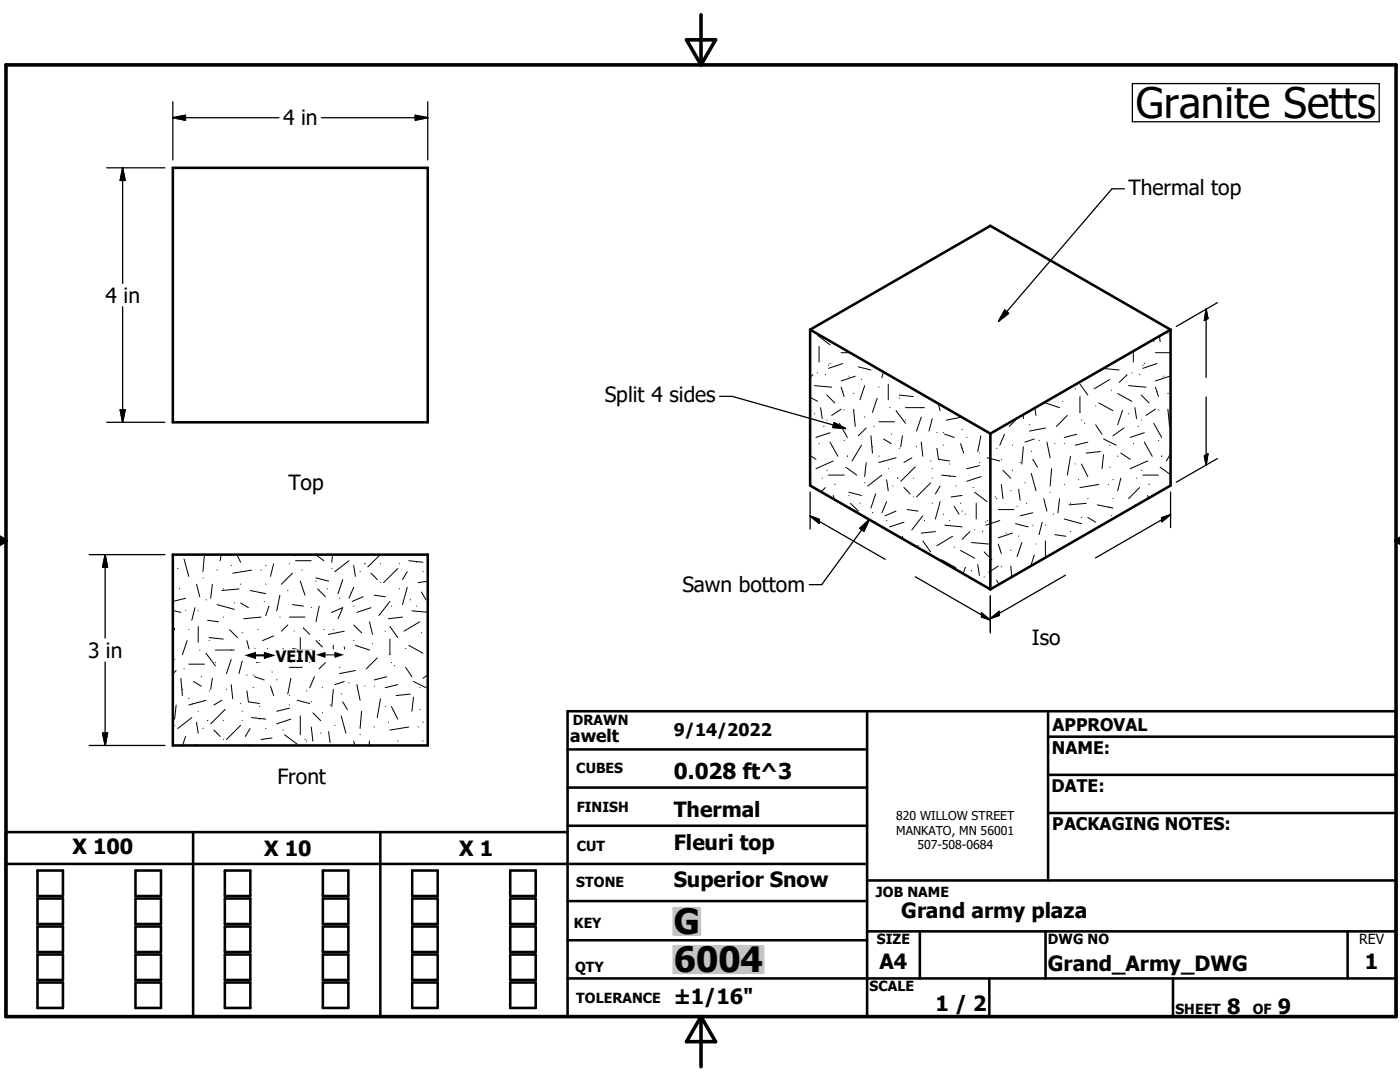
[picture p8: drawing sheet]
<svg xmlns="http://www.w3.org/2000/svg" width="279mm" height="216mm" viewBox="0 0 279 216" stroke-linecap="round" stroke-linejoin="round" font-family="sans-serif">
<g fill="none" stroke="#000" stroke-width=".51">
<path d="M34.5 33.5h50.9v50.8h-50.9zM161.7 65.8v31.1l35.9 20.7M161.7 65.8l35.9 20.7M161.7 65.8l35.9-20.7 36 20.7M233.6 65.8v31.1l-36 20.7M233.6 65.8l-36 20.7M197.6 86.5v31.1M34.5 110.7h50.9v38h-50.9zM113.3 149.5h59.7M113.3 157.2h59.7M173 141.9v61M209.2 147h69.4"/>
<path d="M209.2 154.6h69.4M209.2 141.9v33.8M1.2 172.4h171.8M7.5 173.7h5.1v5.1h-5.1zM7.5 179.3h5.1v5.1h-5.1zM27 173.7h5.1v5.1h-5.1zM27 179.3h5.1v5.1h-5.1zM38.5 166v36.9M44.9 173.7h5.1v5.1h-5.1zM44.9 179.3h5.1v5.1h-5.1zM64.4 173.7h5.1v5.1h-5.1zM64.4 179.3h5.1v5.1h-5.1z"/>
<path d="M75.9 166v36.9M82.3 173.7h5.1v5.1h-5.1zM82.3 179.3h5.1v5.1h-5.1zM101.8 173.7h5.1v5.1h-5.1zM101.8 179.3h5.1v5.1h-5.1zM113.3 166h-112.1v36.9h277.4v-61h-165.3v61M113.3 179.8h59.7M113.3 164.8h59.7M173 175.7h105.6M209.2 162.2h69.4M7.5 184.9h5.1v5.1h-5.1zM7.5 190.5h5.1v5h-5.1z"/>
<path d="M7.5 196h5.1v5.1h-5.1zM27 190.5h5.1v5h-5.1zM27 196h5.1v5.1h-5.1zM27 184.9h5.1v5.1h-5.1zM44.9 190.5h5.1v5h-5.1zM44.9 196h5.1v5.1h-5.1zM44.9 184.9h5.1v5.1h-5.1zM64.4 190.5h5.1v5h-5.1zM64.4 196h5.1v5.1h-5.1zM64.4 184.9h5.1v5.1h-5.1zM82.3 190.5h5.1v5h-5.1zM82.3 196h5.1v5.1h-5.1z"/>
<path d="M82.3 184.9h5.1v5.1h-5.1zM101.8 190.5h5.1v5h-5.1zM101.8 196h5.1v5.1h-5.1zM101.8 184.9h5.1v5.1h-5.1zM113.3 187.6h59.7M113.3 195.2h165.3M173 185.8h105.6M183.6 185.8v9.4M197.4 195.2v7.7M208.7 185.8v9.4M234.1 195.2v7.7M268.9 185.8v9.4"/>
</g>
<g fill="none" stroke="#000" stroke-width=".2">
<path d="M161.7 79.3l1.5 .8M162.2 74.8l-.5 .5M162.5 77l3.5 .3M163.2 66.9l2.4 1.9M163.2 74.4h.1M163.5 69.1v3.2M164.8 74.7l-.1 .1M165 78.8l1.6 1.6M165.4 72.8l-.1 .1M165.7 72.5l-.1 .1M167.9 70.4h1.7M167.9 77.3l.6 1.8"/>
<path d="M168.2 72.6l-2.9 .9M168.2 78.2h.1M169.5 75l-.1 .1M170.4 78.5h.1M170.7 75.1l-2.8 .9M171.3 73.2l2.5 .6M172 75.7h-.1M172.6 77l-1 2.8M174.8 73.5h.1M175.1 79.5l-1 2.8M175.4 77.2v.1M176.3 74.2l-.3 1.2"/>
<path d="M177.3 76.6v3.2M179.5 78.8l2.8 .3M179.5 79.4v.1M212.1 78.2h.1M214.6 77.5v.1M215.5 76.6l1.6 2.2M215.5 79.1l.1 3.1M220.2 73.5l3.2 .3M221.5 75.7l-3.1 1.9M221.8 77.9h.1M223.1 78.5l2.8 1.6M224.9 74.8l-1.5 1.5"/>
<path d="M225.2 77l3.5 .3M225.9 74.4h.1M226.2 70.1v2.2M227.5 74.7l-.1 .1M227.8 78.8l1.5 1.6M228.1 72.8v.1M228.4 68.8h.1M228.4 72.5v.1M230.3 68.1v.1M230.6 70.4h3M230.6 77.3l.6 1.8M230.9 72.6l-2.8 .9"/>
<path d="M230.9 78.2h.1M231.4 67.1l.1 1.1M232.2 75l-.1 .1M233.1 78.5h.1M233.1 66.6h.1M233.4 75.1l-2.8 .9M161.7 90.9l1.1 .8M162.6 82.5l-.1 .1M163.5 88.5h.1M163.8 81.3l.3 2.2M164.1 95.4h.1M164.4 85.1h.1"/>
<path d="M164.7 97.3l-.8 .8M165.1 93.8l-.1 .1M165.1 83.8h-.1M165.3 94.8h3.2M165.6 86.3l-2.8 1M165.6 88.2l1.6 2.8M166.3 98.9l.3 .8M166.3 92l-3.5 1.5M166.6 96.6v.1M167.5 84.5l1.6 2.8M167.9 81.6l-1.9 1.3M168.5 81.8h-.1"/>
<path d="M168.5 87.9h.1M168.8 93.2l2.2 1.6M169.1 91h.1M169.4 98.2l2.5 .7M169.5 98.8l-.1 .1M170.4 81.6l.3 3.5M171.9 88.8l-1.9 3.2M172.6 96.3h.1M172.6 83.2h.1M172.9 92.3l-.3 2.8M172.9 85.4l-1.6 1.6M173.8 87l.3 3.4"/>
<path d="M174.2 89.1l-.1 .1M174.5 85.1h-.1M174.8 98.6l-1 2.8M175.4 84.2h3.1M175.4 91h.1M176 94.8l-2.8 2.2M176.2 92v.1M176.3 87.6l1.6 .9M176.9 95.7l.4 2.2M177.3 93.5h.1M177.6 81.3h.1M177.9 86.6v.1"/>
<path d="M178.2 97h.1M178.8 82l1.9 2.5M178.8 91.3l-3.4 1M179.2 95.4h.1M179.5 89.4v.1M180.1 87l-.3 2.2M180.4 97.3l1.2 1.3M180.7 81.3h3.8M180.8 83.8h-.1M182 91.3l-1.6 1M182.3 95.4h.1M182.3 99.1v.1"/>
<path d="M182.6 93.2l-2.8 2.8M182.9 89.1v.1M183.9 83.2l-1 2.8M183.9 88.2l.3 2.8M183.9 81.3h.1M185.7 96.3l-2.8 2.9M185.8 91.9l-.1 .1M186 83.5l-.6 2.5M186.1 95.4h-.1M186.1 93.5h-.1M187 89.5l.3 2.2 2.2 .3M187 86.3h.1"/>
<path d="M187.2 80.5l.4 1.5M187.6 97l-.9 1.6M187.9 94.8l2.9 .3M188.3 88.8h-.1M188.3 86.3h-.1M188.6 86.6l1.8 .7M189.5 92.6h.1M189.5 95.1h.1M190.8 97h.1M191.4 83.2h.1M191.7 88.5l.6 1.9M191.9 83.2l-3 .6"/>
<path d="M192 98.9l-2.2 .3M192.1 89.4l-.1 .1M192.1 85.7h-.1M193 87.2l-.1 .1M194.2 97.3h.1M194.5 98.2l2.5 1.9M195.5 92.9l-2.6 .6M195.5 90.4h.1M195.5 92.3h.1M195.8 95.1l-2.9 .9M195.8 87l-.7 3.1M197 91.3l2.5 .7"/>
<path d="M198.6 99.1v.1M198.9 99.4v.1M198.9 89.4v.1M199.8 96.7l.4 2.8M199.9 91.6l-.1 .1M200.2 93.9l1.5 1.5M200.5 86.7l-1 2.1M201.8 97.9h-.1M202.1 88.8h-.1M202.1 93.8l-.1 .1M202.7 83.8l-1.3 1.3M203.3 97.6l.3 2.2"/>
<path d="M203.6 92.3h.1M204.2 89.2l-.3 3.4M204.2 82.7v.8M204.6 96.3h-.1M205.5 84.7v.1M205.8 94.5l1 3.4M205.8 90.1h.1M206.1 91.7l1 1.5M206.4 87.6l-1.9 .6M206.5 81.4l.3 1.5M207.4 87.9h.1M208.3 99.5l.6 2.5"/>
<path d="M208.6 80.4l2.9 .9M208.6 85.4l-3.1 .6M208.9 88.2l.7 3.1M209.6 98.2h.1M209.9 93.5l-.3 3.5M210.5 88.5h.1M211.5 99.5l-.4 2.8M212.1 80v.1M212.4 88.5h.1M212.4 96.6v.1M213 82.9l-2.2 2.2M213.6 91l-.6 3.8"/>
<path d="M214.6 92.6h.1M214.9 86.7l-2.5 .6M215.2 95.7h.1M215.8 92.6l1.3 2.5M215.9 83.8h-.1M216.5 84.4v.1M217.1 88.2l-2.5 .6M217.1 99.4v.1M218.7 84.8l1.2 1.9M218.7 81h.1M219.3 96.7l-3.8 .6M219.3 80.4l2.8 1.6"/>
<path d="M219.6 90.1l-2.8 .3M220.2 90.7l-.3 2.8M220.2 87.6l2.6 1.2M221.2 96.6v.1M221.5 93.2h.1M221.5 88.8h.1M222.1 95.7h.1M222.1 99.4v.1M223.1 91h.1M223.7 95.4l-.6 2.5M223.7 90.4l1.8 1.3M224 81.9l-.9 2.9"/>
<path d="M224.3 85.4l-2.2 1.6M225.3 82.5l-.1 .1M226.2 88.5h.1M226.5 81.3l.3 2.2M226.8 95.4h.1M227.2 85.1h-.1M227.4 97.3l-2.2 2.2M227.8 93.8v.1M227.8 83.8h.1M228.1 94.8h3.1M228.4 86.3l-2.9 1M228.4 88.2l1.6 2.8"/>
<path d="M229 98.9l.2 .5M229 92l-3.5 1.5M229.4 96.6l-.1 .1M230.3 84.5l1.5 2.8M230.6 81.6l-1.9 1.3M231.2 81.8h.1M231.2 87.9h.1M231.5 93.2l2.1 1.5M231.9 91h-.1M233.1 81.6l.3 3.5M233.6 90.6l-.8 1.4M34.5 116.7v.2"/>
<path d="M35.5 113.4h.1M35.8 117.5h.1M36.7 111.6l1 3.4M37 119.4l-2.5 .6M39.2 116.6l.7 2.5M40.5 115.3h.1M40.8 110.7l-.3 3.4M41.2 119.7h-.1M42.4 116.6l-.4 2.8M43.3 113.7v.1M44.1 110.7l-.2 1.2M44.6 117.5h.1"/>
<path d="M46.2 112.8h-.1M47.3 110.7l.7 1.5M47.7 117.5l-3.4 .3M48.1 116.5l-.1 .1M49.9 117.8l3.1 .7M50.2 113.8l-3.8 .6M52.1 113.7v.1M52.2 118.2v.1M52.8 120h-.1M53.1 112.8h-.1M53.1 116.5l-.1 .1M54.6 112.5l-.6 2.5"/>
<path d="M55.9 118.8l-.7 3.1M57.5 117.8h-.1M57.8 112.5h-.1M58.4 114.4l-2.2 2.2M58.7 110.9h.1M59 111.9h3.1M59.9 115.9l1 2.9M60.3 113.7l-.1 .1M63 110.7l1.6 1.2M63.1 115.3l2.5 .6M63.1 115.9h.1M63.4 117.5l1.5 1.6"/>
<path d="M65.3 117.5h.1M66.2 113.4h.1M66.4 110.7l-.2 1.5M67.8 119.4h.1M68.4 115.6l-.9 2.9M69.6 111.9l-2.8 2.2M70.2 118.3h-.1M70.6 117.2l-1 2.2M70.6 112.8l.3 2.2M71.9 114v.1M72.5 119.1l-2.2 .9M72.8 112.5h.1"/>
<path d="M74 114.4l1.3 1.2M74.7 118.8l2.2 .3M75.9 110.7l-2.5 2.4M76 112.5h-.1M76 116.2l-.1 .1M79.4 113.4l-2.8 2.9M79.7 112.5h.1M79.7 117.5h.1M81.3 117.2l-1 3.4M81.3 114.1l-1 1.5M81.6 111.9l2.8 .3M81.9 119.7h.1"/>
<path d="M83.2 112.2h.1M84.1 118.1l.9 1.6M84.4 114v.1M85.4 117.5h-.1M85.4 116l-1.9 .3M169.7 100.4l1.6 1.6M171.6 100.4h.1M174.2 102.3h-.1M174.5 104.3l.3-.1-.1 .2M176.5 101.2h.1M176.9 100.1l-.9 2.2M177 103.8l-.1 .1"/>
<path d="M178.8 102l-2.2 .9M180.1 107l.1 .6M180.4 104.2l-2.8 .9M181 101.7l2.2 .3M183.2 108.8v.1M184.2 102.9l-2.2 2.8M184.2 107.9l1.5 2.2M184.5 103.8v.1M186.1 100.4h-.1M186.7 106.1l-2.8 .3M187.6 100.1l-.9 3.5M187.9 111.7l2.9 1.6"/>
<path d="M188.3 102.6h-.1M188.6 104.8l3.4 .3M189.5 103.8v.1M190.1 107l-3.1 1.9M190.4 101l1 1.6M190.5 109.2h-.1M191.7 109.8l2.8 1.6M191.7 100.4h.1M192.1 102h-.1M192.7 113.2l-.5 1.3M192.7 102.6h-.1M193.6 106.1l-1.6 1.5"/>
<path d="M193.9 108.3l3.4 .3M193.9 113.8v.1M194.5 105.7h.1M194.8 100.4v3.2M195.1 112.6l.4 2.2M195.8 116.4h.1M196.1 106v.1M196.4 110.1l1.6 1.6M196.4 115.1h.1M196.8 104.1l-.1 .1M197.1 103.8l-.1 .1M198.9 115.8l.5 .8"/>
<path d="M199.2 113l-1.9 1.2M199.2 101.7h3.2M199.2 108.6l.6 1.8M199.5 103.9l-2.8 .9M199.6 109.5h-.1M199.8 113.1h.1M200.8 106.4h.1M201.7 113l.2 2.1M201.8 109.8h-.1M202 106.4l-2.8 .9M202.7 104.5l2.5 .6M203 101h.1"/>
<path d="M203.3 107h.1M203.9 108.3l-.9 2.8M204.9 100.4h.1M206.1 102.3l-2.5 .6M206.1 104.8h.1M206.4 110.8l-.7 2.2M206.8 108.5v.1M208 104.2l-.6 2.5M208.6 107.9v3.2M208.7 104.8h-.1M210.2 102.6h.1M210.5 106.7l2.2 .3"/>
<path d="M212.4 103.6l3.4 .9M213.7 106l-.1 .1M213.7 100.4h-.1M215.9 103.2l-.1 .1M216.8 100.4l-3.5 .3M217.1 103.3l1.6 .9M219 100.7l3.1 .7M221.3 101.2h.1M221.8 102.9h.1M224.9 101.7v.2M226.5 100.7h.1M34.5 121.8l1.6 .4"/>
<path d="M34.8 125.3l-.3 1.1M34.9 131.6h-.1M35.2 133.8l-.7 .7M36.1 135.3l.3 3.5M36.5 137.5l-.1 .1M36.8 133.4l-.1 .1M37.1 121.9h-.1M37.3 127.8l-.9 2.8M37.7 132.5h3.1M37.7 139.4h.1M37.7 125.6h.1M38.6 136l1.6 .9"/>
<path d="M38.9 121.3l-.6 2.5M39.6 125v3.2M39.6 121.9h.1M39.9 129.7h.1M40.2 135h.1M41.1 130.3l1.9 2.6M41.1 139.7l-3.4 1M41.4 123.8l2.2 .3M41.7 127.2l2.9 .3M41.8 137.8l-.1 .1M41.8 127.8h-.1M42.4 135.3l-.4 2.3"/>
<path d="M43 129.7h3.8M43 132.2h.1M43.3 120.6l3.5 1M44.3 139.7l-1.6 1M44.6 123.1h.1M45.2 137.5v.1M45.8 125.6l1.6 1.6M46.1 131.6l-.9 2.8M46.1 136.6l.3 2.8M46.2 129.7h-.1M46.8 120.3h.1M48 120.3l1.6 1"/>
<path d="M48.3 131.9l-.6 2.5M48.4 126.2l-.1 .1M49.3 127.8l.6 2.5M49.3 137.9l.3 2.1 2.2 .4M49.3 134.7h.1M50.6 137.2h-.1M50.6 134.7h-.1M50.9 129.4h-.1M50.9 135l1.8 .7M51.5 125.6h.1M52.1 123.1l-3.5 .4M53.4 129.4h-.1"/>
<path d="M53.7 120.9l-.7 1.9M53.7 131.6h.1M54 136.9l.6 1.9M54.3 131.6l-3.1 .6M54.3 137.8v.1M54.3 134.1h.1M54.6 126.9l-2.2 .9M55.3 135.6l-.1 .1M55.9 123.1h.1M56.5 129.4v2.5M57.4 124.7l-1.2 1.2M57.7 123.1h3.2"/>
<path d="M57.8 138.8h-.1M58 135.3l-.6 3.2M58.1 132.2h-.1M58.4 120.6l2.2 .3M58.4 129.4l1.5 .3M58.4 133.1v.1M58.4 130.6h.1M58.7 125.9h.1M59.3 139.7l2.5 .7M59.9 129.7h2.5M59.9 127.2v2.5M59.9 129.7l.3 1.6"/>
<path d="M60.3 133.1l-2.6 .1M60.6 125.3l1.2 1.3M61.2 137.8v.1M61.9 132.2h-.1M62.2 121.2l-.1 .1M62.8 135l-1 2.2M63.1 127.8l1.2 1.3M63.1 130.3h.1M63.7 120.9l-.6 3.2M63.7 127.8h.1M63.7 128.4v.1M63.7 131.6h.1"/>
<path d="M64.4 137.2h-.1M64.7 125.6h-.1M64.9 132.2l-1.2 1.3M66.2 122.2l2.2-.9-.9 2.2M66.5 137.6l-.3 3.4M66.5 128.8v3.1M66.5 125.6h.1M67.8 133.1v.1M68.1 138.4v.1M68.7 125.9l-3.1 .7M68.7 129.1l.3 2.2M68.7 136l-1.9 .6"/>
<path d="M69.7 136.3h-.1M70.6 124.7l1.6 1.6M70.6 120.9h.1M70.6 127.8h.1M70.9 128.8l2.8 .9M70.9 133.8l-3.1 .6M71.2 136.6l.7 3.1M72.8 136.9h.1M73.7 124.1l.7 2.5M74 121.3l-2.8 .9M74.4 128.4v.1M74.7 136.9h.1"/>
<path d="M75.3 131.3l-2.2 2.2M75.9 139.4l-.6 3.8M76.9 125.9h.1M77.2 135l-2.5 .7M77.8 120l-2.2 2.8M77.8 125l1.6 2.2M77.8 127.5v3.1M78.2 120.9h-.1M78.2 132.2h-.1M78.8 132.8v.1M79.4 136.6l-2.5 .6M80.3 123.1l-2.8 .4"/>
<path d="M80.9 133.2l1.3 1.8M81 129.4h-.1M81.6 128.8l2.8 1.5M81.9 138.5l-2.8 .3M82.2 121.9l3.2 .3M82.5 139.1l-.3 2.8M82.5 136l2.5 1.2M83.2 120.9h.1M83.8 124.1l-3.2 1.8M83.8 137.2h.1M84.1 126.2v.1M85.3 126.9h.1"/>
<path d="M85.4 139.4h-.1M85.4 133.1l-.1 .1M85.4 134.7l-1 .6M34.9 144.7h-.1M35.2 140.7l-.4 2.8M37 146.9l-.6 1.8M38.3 143.2l-2.8 2.2M38.5 140.4h.1M39.2 148.5l-.1 .2M39.2 144.1l.4 2.2M39.6 141.9h.1M40.5 145.3v.1"/>
<path d="M41.5 143.8h-.1M42.7 145.7l1.2 1.2M44.6 143.8h.1M44.6 147.5v.1M44.9 141.6l-2.9 2.8M48 144.7l-2.8 2.9M48.1 140.3l-.1 .1M48.4 143.8h-.1M48.4 141.9h-.1M49.9 148.5l-.1 .2M49.9 145.4l-.9 1.5M50.2 143.2l2.8 .3"/>
<path d="M51.8 141h.1M51.8 143.5h.1M53.1 145.3l-.1 .1M54.3 147.3l-2.2 .3M56.5 145.7h.1M56.8 146.6l2.5 1.9M57.7 141.3l-2.5 .6M57.8 140.6l-.1 .1M58 143.5l-2.8 .9M59.9 142.9v3.7M60.9 147.5v.1M61.2 147.8v.1"/>
<path d="M62.1 145.1l.3 2.8M62.2 140h-.1M62.4 142.3l1.6 1.5M64.1 146.3h-.1M64.4 142.2l-.1 .1M65.6 146l.3 2.2M65.9 140.6v.1M66.9 144.7h-.1M68.1 142.9l.9 3.4M68.4 140l.9 1.6M70.6 147.9l.2 .8M71.9 146.6h.1"/>
<path d="M72.2 141.9l-.3 3.5M73.7 147.9l-.1 .8M74.7 145v.1M76.9 141h.1M77.5 144.1h.1M78.1 141l1.3 2.5M79.4 147.8v.1M81.6 145.1l-3.8 .6M83.5 145v.1M83.8 141.6h.1M84.4 144.1h.1M84.4 147.8v.1"/>
<path d="M85.4 146.2l-.1 .1"/>
</g>
<path d="M1.2 12.9h277.4v190h-277.4zM137 7.9h5.8l-2.9 5zM139.9 2.9v10M-.1 107.9h1.3M-.1 107.2l1.3 .7M1.2 107.9l-1.2 .7M278.6 107.9h.8M278.6 107.9l.8 .5M279.4 107.4l-.8 .5M139.9 202.9v10M139.9 202.9l2.9 5h-5.8z" fill="none" stroke="#000" stroke-width=".71"/>
<g fill="#c0c0c0" stroke="#c0c0c0" stroke-width=".51">
<path d="M134.5 188.8h17.8v5.3z"/>
<path d="M134.5 188.8l17.8 5.3h-17.8z"/>
<path d="M134.5 181.2h5.2v5.3z"/>
<path d="M134.5 181.2l5.2 5.3h-5.2z"/>
</g>
<g fill="none" stroke="#000" stroke-width=".25">
<path d="M226 16.7h49.3v7.6h-49.3zM21.3 33.5h11.6M24.5 33.5v23M24.5 33.5l.5 2.5h-1zM34.5 23.5h21.2M34.5 23.5l2.5-.5v1zM34.5 20.3v11.6M64.2 23.5h21.2M82.9 23l2.5 .5-2.5 .5zM85.4 20.3v11.6M224.4 37.7h-2.5l-22.6 26.4M24.5 61.2v23.1"/>
<path d="M143.6 79.1h2.5l22.6 6.4M200.5 61.9l.8 .6-2 1.6zM240.7 61.7v13.6M240.7 79.2v13.6M240.7 61.7l.4 1.8-.7 .5zM242.9 60.4l-8.1 4.7M21.3 84.3h11.6M24 81.8h1l-.5 2.5zM161.7 98.2v7.4M166.5 84.3l2.2 1.2-2.5-.2zM233.6 98.2v7.1M240.4 91l.7-.4-.4 2.2z"/>
<path d="M242.9 91.5l-8.1 4.7M17.8 110.7h15.1M21 110.7v16.6M21 110.7l.5 2.5h-1zM161.7 103l15 8.6M161.7 103l1.8 .6v.8zM171.6 105.4l1.9-1.7-1.1 2.3zM173.5 103.7l-9.5 13h-2.5M182.7 115.1l14.9 8.6M197.6 118.9v7.4M212.6 114.8l-15 8.6M231.9 103.3l1.7-.6-1.7 1.4z"/>
<path d="M233.6 102.7l-15 8.6M21 132.1v16.6M195.9 122.3l1.7 1.4-1.7-.6zM197.6 123.4l1.8-1.4v.8zM17.8 148.7h15.1M20.5 146.3h1l-.5 2.4z"/>
</g>
<g fill="#000" stroke="#000" stroke-width=".25">
<path d="M24.5 33.5l.5 2.5h-1zM34.5 23.5l2.5-.5v1zM82.9 23l2.5 .5-2.5 .5zM200.5 61.9l.8 .6-2 1.6zM240.7 61.7l.4 1.8-.7 .5zM24 81.8h1l-.5 2.5zM166.5 84.3l2.2 1.2-2.5-.2zM240.4 91l.7-.4-.4 2.2zM21 110.7l.5 2.5h-1zM161.7 103l1.8 .6v.8zM171.6 105.4l1.9-1.7-1.1 2.3zM231.9 103.3l1.7-.6-1.7 1.4z"/>
<path d="M195.9 122.3l1.7 1.4-1.7-.6zM197.6 123.4l1.8-1.4v.8zM20.5 146.3h1l-.5 2.4z"/>
</g>
<g fill="#fff" stroke="#fff" stroke-width=".25">
<path d="M49.1 129.7h20v2.3z"/>
<path d="M49.1 129.7l20 2.3h-20z"/>
</g>
<text font-size="8.4" x="226.7" y="23.5">Granite Setts</text>
<g font-size="7">
<text x="134.5" y="186.4">G</text>
<text x="134.5" y="194">6004</text>
</g>
<text font-size="4.4" x="134.5" y="155.5">0.028 ft^3</text>
<g font-size="4.2">
<text x="56.5" y="25">4 in</text>
<text x="225.2" y="38.9">Thermal top</text>
<text x="21" y="60.4">4 in</text>
<text x="120.7" y="80.3">Split 4 sides</text>
<text x="57.6" y="97.8">Top</text>
<text x="136.2" y="118.2">Sawn bottom</text>
<text x="17.6" y="131.2">3 in</text>
<text x="206" y="128.6">Iso</text>
<text x="55.4" y="156.4">Front</text>
<text x="134.4" y="163.1">Thermal</text>
<text x="14.5" y="170.5">X 100</text>
<text x="52.7" y="170.9">X 10</text>
<text x="91.7" y="170.9">X 1</text>
<text x="134.4" y="169.5">Fleuri top</text>
<text x="134.4" y="176.9">Superior Snow</text>
<text x="179.9" y="183.3">Grand army plaza</text>
<text x="175.5" y="193.3">A4</text>
<text x="209.1" y="193.8">Grand_Army_DWG</text>
<text x="272.4" y="193.3">1</text>
<text x="134.4" y="200.3">±1/16&quot;</text>
<text x="186.7" y="201.7">1 / 2</text>
<text x="244.9" y="202.3">8</text>
<text x="255" y="202.3">9</text>
</g>
<g font-size="3.5">
<text x="113.8" y="148">awelt</text>
<text x="134.5" y="146.9">9/14/2022</text>
<text x="210.1" y="145.8">APPROVAL</text>
<text x="209.9" y="150.4">NAME:</text>
<text x="209.8" y="158.1">DATE:</text>
<text x="210" y="165.6">PACKAGING NOTES:</text>
</g>
<text font-size="3.1" x="55.1" y="132">VEIN</text>
<g font-size="2.8">
<text x="114.3" y="144.6">DRAWN</text>
<text x="115" y="154.3">CUBES</text>
<text x="115.1" y="162">FINISH</text>
<text x="115.1" y="169.8">CUT</text>
<text x="115" y="177.1">STONE</text>
<text x="174.8" y="178.9">JOB NAME</text>
<text x="114.6" y="185.3">KEY</text>
<text x="175" y="188.4">SIZE</text>
<text x="209.1" y="188.4">DWG NO</text>
<text x="271.3" y="188.4">REV</text>
<text x="114.8" y="193.9">QTY</text>
<text x="173.5" y="197.8">SCALE</text>
<text x="115" y="200.2">TOLERANCE</text>
<text x="234.6" y="202.3">SHEET</text>
<text x="250" y="202.3">OF</text>
</g>
<g font-size="2.5">
<text x="49.1" y="132">#</text>
<text x="63.1" y="132">#</text>
</g>
<g font-size="2.4">
<text x="178.9" y="163.6">820 WILLOW STREET</text>
<text x="178.9" y="166.5">MANKATO, MN 56001</text>
<text x="183.1" y="169.5">507-508-0684</text>
</g>
</svg>
